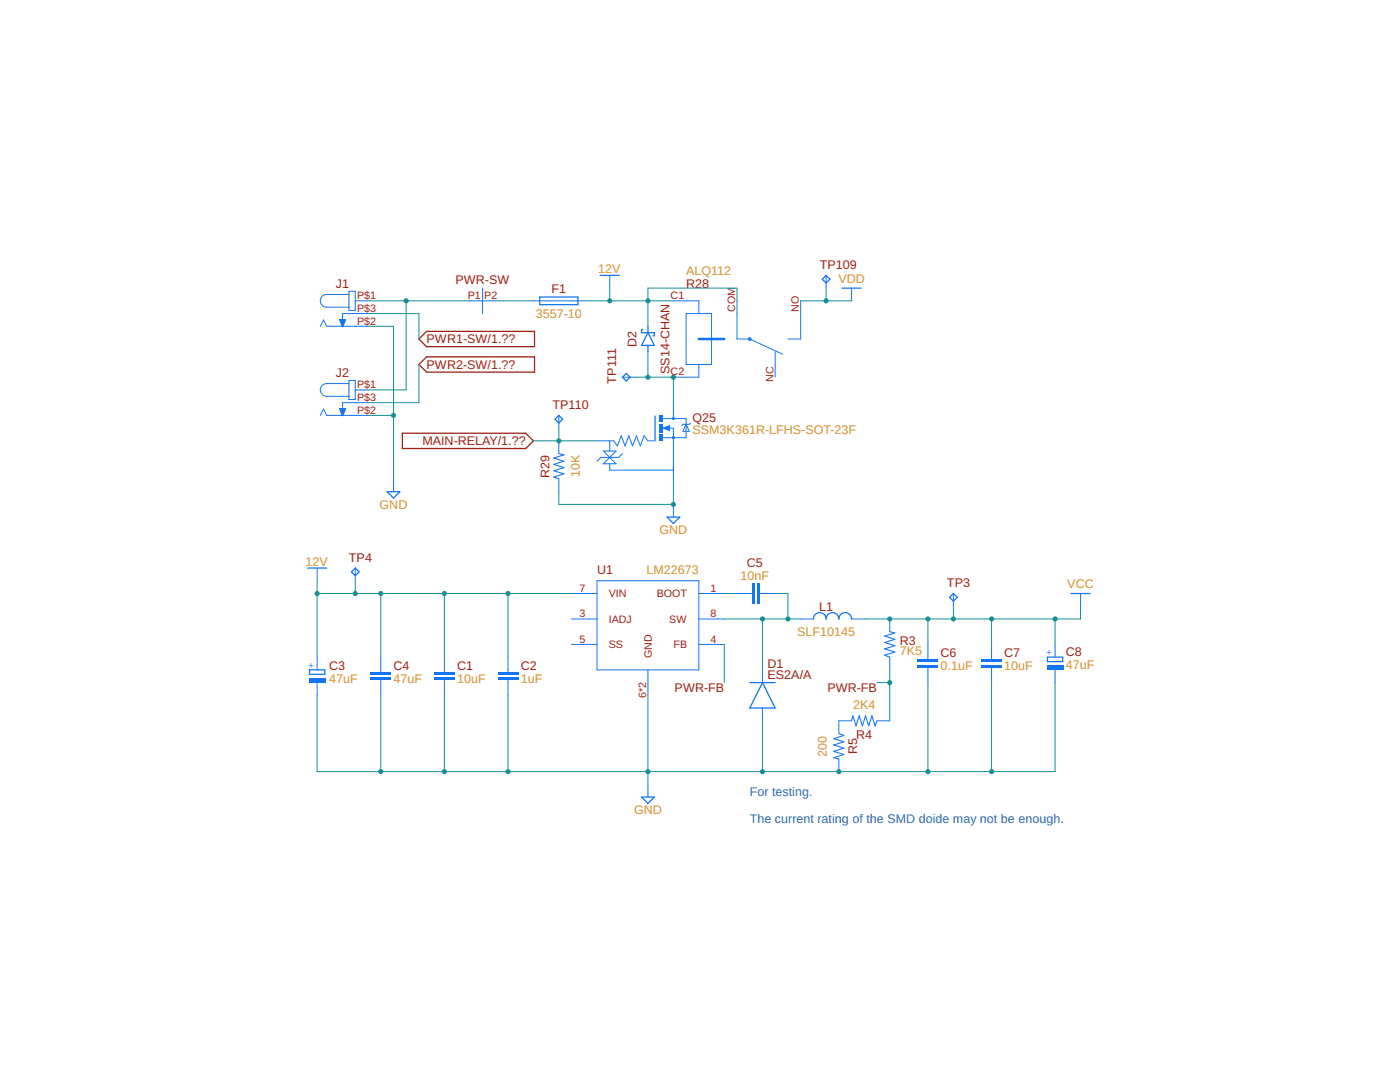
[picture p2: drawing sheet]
<svg xmlns="http://www.w3.org/2000/svg" width="279mm" height="216mm" viewBox="0 0 279 216" stroke-linecap="round" stroke-linejoin="round" font-family="sans-serif">
<path d="M83.6 67.6l1.5-1.5h21.6v3.1h-21.6zM83.6 72.7l1.5-1.5h21.6v3.1h-21.6zM80.3 86.4h24.6l1.5 1.6-1.5 1.5h-24.6z" fill="none" stroke="#9c1f14" stroke-width=".25"/>
<g fill="none" stroke="#1375f4" stroke-width=".2">
<path d="M69.6 58.8h-4.4a1.27 1.27 0 0 0-1.3 1.2 1.27 1.27 0 0 0 1.3 1.3h4.4M69.6 58.1h1.3v3.8h-1.3zM121.7 54.9v2.6M63.9 65.1l.7-1.3 .6 1.3h8.2M69.6 76.5h-4.4a1.27 1.27 0 0 0-1.3 1.3 1.27 1.27 0 0 0 1.3 1.3h4.4M69.6 75.9h1.3v3.8h-1.3zM70.9 60h2.5M70.9 77.8h2.5M73.4 62.6h-5v2.5M63.9 82.9l.7-1.3 .6 1.3h8.2M73.4 80.3h-5v2.6M78.5 95.6v2.5"/>
<path d="M63.3 113.3v2.6M129.3 156.5v2.5"/>
</g>
<g fill="#1375f4" stroke="#1375f4" stroke-width=".2">
<path d="M67.7 63.8h1.3l-.6 1.4z" fill-rule="evenodd"/>
<path d="M67.7 81.5h1.3l-.6 1.5z" fill-rule="evenodd"/>
</g>
<path d="M119.8 54.9h3.8M77.3 98.1h2.5l-1.3 1.3zM61.4 113.3h3.8M128 159h2.6l-1.3 1.3z" fill="none" stroke="#1375f4" stroke-width=".25"/>
<g fill="#1375f4">
<path d="M86.7 135.2h4v.5h-4z" fill-rule="evenodd"/>
<path d="M86.7 134.2h4v.5h-4z" fill-rule="evenodd"/>
</g>
<g fill="#1375f4">
<path d="M86.7 135.2h4v.5h-4zM86.7 135.2v.5h4v-.5z"/>
<path d="M86.7 134.2h4v.5h-4zM86.7 134.2v.5h4v-.5z"/>
</g>
<path d="M88.7 131.1v3.1M88.7 135.7v3" fill="none" stroke="#1375f4" stroke-width=".2"/>
<g fill="#1375f4">
<path d="M99.4 135.2h4v.5h-4z" fill-rule="evenodd"/>
<path d="M99.4 134.2h4v.5h-4z" fill-rule="evenodd"/>
</g>
<g fill="#1375f4">
<path d="M99.4 135.2h4v.5h-4zM99.4 135.2v.5h4v-.5z"/>
<path d="M99.4 134.2h4v.5h-4zM99.4 134.2v.5h4v-.5z"/>
</g>
<path d="M101.4 131.1v3.1M101.4 135.7v3" fill="none" stroke="#1375f4" stroke-width=".2"/>
<path d="M61.8 133.7h3v.9h-3z" fill="none" stroke="#1375f4" stroke-width=".25"/>
<path d="M61.6 135.3h3.3v.9h-3.3z" fill-rule="evenodd" fill="#1375f4"/>
<path d="M61.6 135.3h3.3v.9h-3.3zM61.6 135.3v.9h3.3v-.9z" fill="#1375f4"/>
<path d="M63.3 131.1v2.6M63.3 136.2v2.5" fill="none" stroke="#1375f4" stroke-width=".2"/>
<g fill="#1375f4">
<path d="M74 135.2h4v.5h-4z" fill-rule="evenodd"/>
<path d="M74 134.2h4v.5h-4z" fill-rule="evenodd"/>
</g>
<g fill="#1375f4">
<path d="M74 135.2h4v.5h-4zM74 135.2v.5h4v-.5z"/>
<path d="M74 134.2h4v.5h-4zM74 134.2v.5h4v-.5z"/>
</g>
<path d="M114.1 118.4h5M119.1 115.9h20.4v17.8h-20.4zM139.5 118.4h5M76 131.1v3.1M76 135.7v3M114.1 123.5h5M114.1 128.6h5M129.3 133.7v5M139.5 123.5h5M139.5 128.6h5" fill="none" stroke="#1375f4" stroke-width=".2"/>
<g fill="#1375f4">
<path d="M151.2 116.4h.5v4.1h-.5z" fill-rule="evenodd"/>
<path d="M150.1 116.4h.5v4.1h-.5z" fill-rule="evenodd"/>
</g>
<g fill="#1375f4">
<path d="M151.2 116.4h.5v4.1h-.5zM151.2 116.4v4.1h.5v-4.1z"/>
<path d="M150.1 116.4h.5v4.1h-.5zM150.1 116.4v4.1h.5v-4.1z"/>
</g>
<path d="M147.1 118.4h3M151.7 118.4h3M152.2 133.7v2.5M159.8 123.5h2.5M169.9 123.5h2.6M152.2 141.3v2.5" fill="none" stroke="#1375f4" stroke-width=".2"/>
<path d="M149.6 136.2h5.1M152.2 136.2l2.5 5.1h-5.1zM162.3 123.5a1.27 1.27 0 0 1 1.3-1.3 1.27 1.27 0 0 1 1.3 1.3 1.27 1.27 0 0 1 1.2-1.3 1.27 1.27 0 0 1 1.3 1.3 1.27 1.27 0 0 1 1.3-1.3 1.27 1.27 0 0 1 1.2 1.3" fill="none" stroke="#1375f4" stroke-width=".25"/>
<g fill="#1375f4">
<path d="M183.2 132.7h4v.5h-4z" fill-rule="evenodd"/>
<path d="M183.2 131.6h4v.5h-4z" fill-rule="evenodd"/>
</g>
<g fill="#1375f4">
<path d="M183.2 132.7h4v.5h-4zM183.2 132.7v.5h4v-.5z"/>
<path d="M183.2 131.6h4v.5h-4zM183.2 131.6v.5h4v-.5z"/>
</g>
<path d="M185.2 128.6v3M185.2 133.2v3" fill="none" stroke="#1375f4" stroke-width=".2"/>
<g fill="#1375f4">
<path d="M195.9 132.7h4v.5h-4z" fill-rule="evenodd"/>
<path d="M195.9 131.6h4v.5h-4z" fill-rule="evenodd"/>
</g>
<g fill="#1375f4">
<path d="M195.9 132.7h4v.5h-4zM195.9 132.7v.5h4v-.5z"/>
<path d="M195.9 131.6h4v.5h-4zM195.9 131.6v.5h4v-.5z"/>
</g>
<path d="M197.9 128.6v3M197.9 133.2v3" fill="none" stroke="#1375f4" stroke-width=".2"/>
<path d="M209 131.1h3.1v.9h-3.1z" fill="none" stroke="#1375f4" stroke-width=".25"/>
<path d="M208.9 132.8h3.3v.9h-3.3z" fill-rule="evenodd" fill="#1375f4"/>
<path d="M208.9 132.8h3.3v.9h-3.3zM208.9 132.8v.9h3.3v-.9z" fill="#1375f4"/>
<g fill="none" stroke="#1375f4" stroke-width=".2">
<path d="M106.4 60h10.2M132.4 85.4l1.2-.5v1zM132.4 83.5h4.5v3.8h-4.5M133.5 85.4h.9v1.9M134.4 82.9v.6M136.9 84.7l.7 1.4h-1.3zM137.8 84.4l-.2 .3h-1.3l-.3 .2M177.6 123.5v2.5M177.6 131.1v2.6M210.6 128.6v2.5M210.6 133.7v2.5M167.4 151.4v2.6"/>
<path d="M169.9 143.8h-2.5v2.6M175 143.8h2.6"/>
</g>
<path d="M177.6 126l1 .3-2 .6 2 .7-2 .6 2 .6-2 .7 2 .6-2 .6 1 .4M167.4 146.4l1 .3-2 .7 2 .6-2 .7 2 .6-2 .6 2 .7-2 .6 1 .2M169.9 143.8l.3-1 .6 2 .7-2 .6 2 .6-2 .7 2 .6-2 .6 2 .4-1" fill="none" stroke="#1375f4" stroke-width=".21"/>
<path d="M107.7 59.3h7.6v1.5h-7.6z" fill="none" stroke="#1375f4" stroke-width=".25"/>
<path d="M133.5 85.2l-.9 .2 .9 .3v-.3h-.3" fill="none" stroke="#1375f4" stroke-width=".32"/>
<g fill="#1375f4">
<path d="M131.6 86.7h.8v1.3h-.8z" fill-rule="evenodd"/>
<path d="M131.6 82.9h.8v1.3h-.8z" fill-rule="evenodd"/>
<path d="M131.6 84.5h.8v1.8h-.8z" fill-rule="evenodd"/>
<circle cx="134.4" cy="87.3" r=".33"/>
<circle cx="134.4" cy="83.5" r=".33"/>
</g>
<g fill="#1375f4">
<path d="M134.1 87.3a.33 .33 0 0 1 .6 0 .33 .33 0 0 1-.6 0zM134.1 87.3a.33 .33 0 0 0 .6 0 .33 .33 0 0 0-.6 0z"/>
<path d="M134.1 83.5a.33 .33 0 0 1 .6 0 .33 .33 0 0 1-.6 0zM134.1 83.5a.33 .33 0 0 0 .6 0 .33 .33 0 0 0-.6 0z"/>
<path d="M131.6 86.7h.8v1.3h-.8zM131.6 86.7v1.3h.8v-1.3z"/>
<path d="M131.6 82.9h.8v1.3h-.8zM131.6 82.9v1.3h.8v-1.3z"/>
<path d="M131.6 84.5h.8v1.8h-.8zM131.6 84.5v1.8h.8v-1.8z"/>
</g>
<g fill="none" stroke="#1375f4" stroke-width=".2">
<path d="M134.4 60h5.1v2.6M136.9 62.6h5.1v10.1h-5.1zM139.5 72.7v2.6h-5.1M147.1 60v7.6h2.5l6.6 3.1M154.7 70.2v5.1M159.8 60v7.6h-2.6M119.1 88h3.3l.8 1 .8-2 .7 2 .8-2 .8 2 .7-2 .8 2 .7-2 .8 1h1.3M120.4 90l2.6 2.5h-2.6l2.6-2.5zM121.7 88v2M121.7 92.5v1.3h12.7M124.2 90.5l-.7 .8h-3.6l-.8 .7M134.4 80.3v2.6"/>
<path d="M134.4 87.3v8.3"/>
</g>
<path d="M130.7 83v5" fill="none" stroke="#1375f4" stroke-width=".25"/>
<path d="M149.3 67.5a.38 .38 0 0 1 .6-.1 .38 .38 0 0 1-.1 .6 .38 .38 0 0 1-.6-.4l.4-.1 .2 .1-.2 .2-.4-.2z" fill-rule="evenodd" fill="#1375f4"/>
<path d="M149.3 67.5l.1-.2h.4l.2 .2v.3l-.2 .2h-.4l-.2-.4 .4-.1 .2 .1-.2 .2-.4-.2zM149.4 67.3l-.2 .3 .4 .2 .2-.2-.2-.1-.4 .1 .1 .2 .1 .2h.4l.2-.2v-.3l-.2-.2z" fill="#1375f4"/>
<path d="M139.5 67.6h5" fill="none" stroke="#1375f4" stroke-width=".51"/>
<path d="M111.5 90.5l1 .3-2 .6 2 .6-2 .7 2 .6-2 .6 2 .7-2 .6 1 .4" fill="none" stroke="#1375f4" stroke-width=".21"/>
<path d="M96.3 57.5v5.1M164.9 54.9v2.6M169.9 57.5v2.5M93.8 60h5M124.2 75.3h2.6M111.5 82.9v2.5M111.5 88v2.5M111.5 95.6v2.5M70.9 113.3v2.6M134.4 100.6v2.6M190.3 118.4v2.6M215.6 118.4v2.6" fill="none" stroke="#1375f4" stroke-width=".2"/>
<path d="M164.1 55.7l.8-.8 .7 .8-.7 .8zM168 57.5h3.9M125 74.5l.8 .8-.8 .7-.8-.7zM128.3 65.7h-.3v.7h2.6v.6h-.3M129.3 66.4l1.3 2.5h-2.6zM129.3 65.1v1.3M129.3 68.9v1.3M110.8 83.7l.7-.8 .8 .8-.8 .7zM70.1 114.1l.8-.8 .8 .8-.8 .8zM133.1 103.2h2.6l-1.3 1.3zM189.5 119.2l.8-.8 .7 .8-.7 .8zM213.7 118.4h3.9" fill="none" stroke="#1375f4" stroke-width=".25"/>
<path d="M73.4 65.1h5.1v30.5M73.4 82.9h5.1" fill="none" stroke="#158f93" stroke-width=".2"/>
<circle cx="78.5" cy="82.9" r=".51" fill="#158f93"/>
<path d="M78 82.9a.51 .51 0 0 1 1 0 .51 .51 0 0 1-1 0zM78 82.9a.51 .51 0 0 0 1 0 .51 .51 0 0 0-1 0z" fill="#158f93"/>
<path d="M76 138.7v15.3M88.7 138.7v15.3M101.4 138.7v15.3M129.3 138.7v17.8M185.2 136.2v17.8M197.9 136.2v17.8M210.6 136.2v17.8h-147.3v-15.3M152.2 143.8v10.2" fill="none" stroke="#158f93" stroke-width=".2"/>
<g fill="#158f93">
<circle cx="129.3" cy="154" r=".51"/>
<circle cx="101.4" cy="154" r=".51"/>
<circle cx="88.7" cy="154" r=".51"/>
<circle cx="76" cy="154" r=".51"/>
<circle cx="185.2" cy="154" r=".51"/>
<circle cx="197.9" cy="154" r=".51"/>
<circle cx="167.4" cy="154" r=".51"/>
<circle cx="152.2" cy="154" r=".51"/>
</g>
<g fill="#158f93">
<path d="M128.8 154a.51 .51 0 0 1 1 0 .51 .51 0 0 1-1 0zM128.8 154a.51 .51 0 0 0 1 0 .51 .51 0 0 0-1 0z"/>
<path d="M100.9 154a.51 .51 0 0 1 1 0 .51 .51 0 0 1-1 0zM100.9 154a.51 .51 0 0 0 1 0 .51 .51 0 0 0-1 0z"/>
<path d="M88.2 154a.51 .51 0 0 1 1 0 .51 .51 0 0 1-1 0zM88.2 154a.51 .51 0 0 0 1 0 .51 .51 0 0 0-1 0z"/>
<path d="M75.5 154a.51 .51 0 0 1 1 0 .51 .51 0 0 1-1 0zM75.5 154a.51 .51 0 0 0 1 0 .51 .51 0 0 0-1 0z"/>
<path d="M184.7 154a.51 .51 0 0 1 1 0 .51 .51 0 0 1-1 0zM184.7 154a.51 .51 0 0 0 1 0 .51 .51 0 0 0-1 0z"/>
<path d="M197.4 154a.51 .51 0 0 1 1 0 .51 .51 0 0 1-1 0zM197.4 154a.51 .51 0 0 0 1 0 .51 .51 0 0 0-1 0z"/>
<path d="M166.9 154a.51 .51 0 0 1 1 0 .51 .51 0 0 1-1 0zM166.9 154a.51 .51 0 0 0 1 0 .51 .51 0 0 0-1 0z"/>
<path d="M151.7 154a.51 .51 0 0 1 1 0 .51 .51 0 0 1-1 0zM151.7 154a.51 .51 0 0 0 1 0 .51 .51 0 0 0-1 0z"/>
</g>
<path d="M134.4 95.6v5h-22.9v-2.5" fill="none" stroke="#158f93" stroke-width=".2"/>
<circle cx="134.4" cy="100.6" r=".51" fill="#158f93"/>
<path d="M133.9 100.6a.51 .51 0 0 1 1 0 .51 .51 0 0 1-1 0zM133.9 100.6a.51 .51 0 0 0 1 0 .51 .51 0 0 0-1 0z" fill="#158f93"/>
<path d="M73.4 60h20.4M81.1 60v17.8h-7.7" fill="none" stroke="#158f93" stroke-width=".2"/>
<circle cx="81.1" cy="60" r=".51" fill="#158f93"/>
<path d="M80.6 60a.51 .51 0 0 1 1 0 .51 .51 0 0 1-1 0zM80.6 60a.51 .51 0 0 0 1 0 .51 .51 0 0 0-1 0z" fill="#158f93"/>
<path d="M121.7 57.5v2.5M116.6 60h12.7" fill="none" stroke="#158f93" stroke-width=".2"/>
<circle cx="121.7" cy="60" r=".51" fill="#158f93"/>
<path d="M121.2 60a.51 .51 0 0 1 1 0 .51 .51 0 0 1-1 0zM121.2 60a.51 .51 0 0 0 1 0 .51 .51 0 0 0-1 0z" fill="#158f93"/>
<path d="M129.3 60h5.1" fill="none" stroke="#158f93" stroke-width=".2"/>
<circle cx="129.3" cy="60" r=".51" fill="#158f93"/>
<path d="M128.8 60a.51 .51 0 0 1 1 0 .51 .51 0 0 1-1 0zM128.8 60a.51 .51 0 0 0 1 0 .51 .51 0 0 0-1 0z" fill="#158f93"/>
<path d="M147.1 60v-2.5h-17.8v7.6M63.3 115.9v15.2M63.3 118.4h50.8M76 118.4v12.7M88.7 118.4v12.7M101.4 118.4v12.7" fill="none" stroke="#158f93" stroke-width=".2"/>
<g fill="#158f93">
<circle cx="63.3" cy="118.4" r=".51"/>
<circle cx="76" cy="118.4" r=".51"/>
<circle cx="88.7" cy="118.4" r=".51"/>
<circle cx="101.4" cy="118.4" r=".51"/>
<circle cx="70.9" cy="118.4" r=".51"/>
</g>
<g fill="#158f93">
<path d="M62.8 118.4a.51 .51 0 0 1 1 0 .51 .51 0 0 1-1 0zM62.8 118.4a.51 .51 0 0 0 1 0 .51 .51 0 0 0-1 0z"/>
<path d="M75.5 118.4a.51 .51 0 0 1 1 0 .51 .51 0 0 1-1 0zM75.5 118.4a.51 .51 0 0 0 1 0 .51 .51 0 0 0-1 0z"/>
<path d="M88.2 118.4a.51 .51 0 0 1 1 0 .51 .51 0 0 1-1 0zM88.2 118.4a.51 .51 0 0 0 1 0 .51 .51 0 0 0-1 0z"/>
<path d="M100.9 118.4a.51 .51 0 0 1 1 0 .51 .51 0 0 1-1 0zM100.9 118.4a.51 .51 0 0 0 1 0 .51 .51 0 0 0-1 0z"/>
<path d="M70.4 118.4a.51 .51 0 0 1 1 0 .51 .51 0 0 1-1 0zM70.4 118.4a.51 .51 0 0 0 1 0 .51 .51 0 0 0-1 0z"/>
</g>
<path d="M70.9 115.9v2.5M154.7 118.4h2.5v5.1M144.5 123.5h15.3M152.2 123.5v10.2" fill="none" stroke="#158f93" stroke-width=".2"/>
<g fill="#158f93">
<circle cx="152.2" cy="123.5" r=".51"/>
<circle cx="157.2" cy="123.5" r=".51"/>
</g>
<g fill="#158f93">
<path d="M151.7 123.5a.51 .51 0 0 1 1 0 .51 .51 0 0 1-1 0zM151.7 123.5a.51 .51 0 0 0 1 0 .51 .51 0 0 0-1 0z"/>
<path d="M156.7 123.5a.55 .55 0 0 1 1.1 0 .55 .55 0 0 1-1.1 0zM156.7 123.5a.55 .55 0 0 0 1.1 0 .55 .55 0 0 0-1.1 0z"/>
</g>
<path d="M144.5 128.6v7.6M175 136.2h2.6M177.6 133.7v10.1" fill="none" stroke="#158f93" stroke-width=".2"/>
<circle cx="177.6" cy="136.2" r=".51" fill="#158f93"/>
<path d="M177.1 136.2a.51 .51 0 0 1 1 0 .51 .51 0 0 1-1 0zM177.1 136.2a.51 .51 0 0 0 1 0 .51 .51 0 0 0-1 0z" fill="#158f93"/>
<path d="M73.4 62.6h10.2v5M83.6 72.7v7.6h-10.2M106.4 88h12.7M144.5 118.4h2.6" fill="none" stroke="#158f93" stroke-width=".2"/>
<circle cx="111.5" cy="88" r=".51" fill="#158f93"/>
<path d="M111 88a.51 .51 0 0 1 1 0 .51 .51 0 0 1-1 0zM111 88a.51 .51 0 0 0 1 0 .51 .51 0 0 0-1 0z" fill="#158f93"/>
<path d="M129.3 70.2v5.1h5.1v5M111.5 85.4v2.6" fill="none" stroke="#158f93" stroke-width=".2"/>
<circle cx="134.4" cy="75.3" r=".51" fill="#158f93"/>
<path d="M133.9 75.3a.51 .51 0 0 1 1 0 .51 .51 0 0 1-1 0zM133.9 75.3a.51 .51 0 0 0 1 0 .51 .51 0 0 0-1 0z" fill="#158f93"/>
<path d="M126.8 75.3h2.5" fill="none" stroke="#158f93" stroke-width=".2"/>
<circle cx="129.3" cy="75.3" r=".51" fill="#158f93"/>
<path d="M128.8 75.3a.51 .51 0 0 1 1 0 .51 .51 0 0 1-1 0zM128.8 75.3a.51 .51 0 0 0 1 0 .51 .51 0 0 0-1 0z" fill="#158f93"/>
<path d="M98.8 60h7.6M159.8 60h10.1" fill="none" stroke="#158f93" stroke-width=".2"/>
<circle cx="164.9" cy="60" r=".51" fill="#158f93"/>
<path d="M164.4 60a.51 .51 0 0 1 1 0 .51 .51 0 0 1-1 0zM164.4 60a.51 .51 0 0 0 1 0 .51 .51 0 0 0-1 0z" fill="#158f93"/>
<path d="M164.9 57.5v2.5M172.5 123.5h38.1v5.1M185.2 123.5v5.1M197.9 123.5v5.1" fill="none" stroke="#158f93" stroke-width=".2"/>
<g fill="#158f93">
<circle cx="177.6" cy="123.5" r=".51"/>
<circle cx="185.2" cy="123.5" r=".51"/>
<circle cx="197.9" cy="123.5" r=".51"/>
<circle cx="210.6" cy="123.5" r=".51"/>
</g>
<g fill="#158f93">
<path d="M177.1 123.5a.51 .51 0 0 1 1 0 .51 .51 0 0 1-1 0zM177.1 123.5a.51 .51 0 0 0 1 0 .51 .51 0 0 0-1 0z"/>
<path d="M184.7 123.5a.51 .51 0 0 1 1 0 .51 .51 0 0 1-1 0zM184.7 123.5a.51 .51 0 0 0 1 0 .51 .51 0 0 0-1 0z"/>
<path d="M197.4 123.5a.51 .51 0 0 1 1 0 .51 .51 0 0 1-1 0zM197.4 123.5a.51 .51 0 0 0 1 0 .51 .51 0 0 0-1 0z"/>
<path d="M210.1 123.5a.51 .51 0 0 1 1 0 .51 .51 0 0 1-1 0zM210.1 123.5a.51 .51 0 0 0 1 0 .51 .51 0 0 0-1 0z"/>
</g>
<path d="M215.6 121v2.5h-5" fill="none" stroke="#158f93" stroke-width=".2"/>
<circle cx="190.3" cy="123.5" r=".51" fill="#158f93"/>
<path d="M189.8 123.5a.51 .51 0 0 1 1 0 .51 .51 0 0 1-1 0zM189.8 123.5a.51 .51 0 0 0 1 0 .51 .51 0 0 0-1 0z" fill="#158f93"/>
<path d="M190.3 121v2.5" fill="none" stroke="#158f93" stroke-width=".2"/>
<g font-size="2.5" fill="#9c1f14">
<text x="163.6" y="53.7">TP109</text>
<text x="67.1" y="57.5">J1</text>
<text x="90.9" y="56.7">PWR-SW</text>
<text x="110.1" y="58.4">F1</text>
<text x="136.9" y="57.5">R28</text>
<text x="85.1" y="68.5">PWR1-SW/1.??</text>
<text x="127" y="69.2" transform="rotate(-90 127 69.2)">D2</text>
<text x="67.1" y="75.3">J2</text>
<text x="85.1" y="73.6">PWR2-SW/1.??</text>
<text x="123" y="76.5" transform="rotate(-90 123 76.5)">TP111</text>
<text x="133.6" y="74.7" transform="rotate(-90 133.6 74.7)">SS14-CHAN</text>
<text x="110.3" y="81.6">TP110</text>
<text x="84.3" y="88.8">MAIN-RELAY/1.??</text>
<text x="138.2" y="84.2">Q25</text>
<text x="109.7" y="95.3" transform="rotate(-90 109.7 95.3)">R29</text>
<text x="69.6" y="112.1">TP4</text>
<text x="149" y="113.1">C5</text>
<text x="119.2" y="114.6">U1</text>
<text x="189" y="117.2">TP3</text>
<text x="163.5" y="121.9">L1</text>
<text x="179.6" y="128.7">R3</text>
<text x="187.7" y="131.1">C6</text>
<text x="200.4" y="131.1">C7</text>
<text x="212.7" y="130.9">C8</text>
<text x="65.7" y="133.7">C3</text>
<text x="78.5" y="133.7">C4</text>
<text x="91.2" y="133.7">C1</text>
<text x="103.9" y="133.7">C2</text>
<text x="134.6" y="138">PWR-FB</text>
<text x="153.2" y="133.3">D1</text>
<text x="153.2" y="135.5">ES2A/A</text>
<text x="165.1" y="138">PWR-FB</text>
<text x="170.9" y="147.5">R4</text>
<text x="171.1" y="150.5" transform="rotate(-90 171.1 150.5)">R5</text>
</g>
<g font-size="2.5" fill="#d59028">
<text x="119.3" y="54.4">12V</text>
<text x="136.9" y="55">ALQ112</text>
<text x="167.3" y="56.5">VDD</text>
<text x="106.9" y="63.4">3557-10</text>
<text x="138.2" y="86.7">SSM3K361R-LFHS-SOT-23F</text>
<text x="115.7" y="95.3" transform="rotate(-90 115.7 95.3)">10K</text>
<text x="75.8" y="101.5">GND</text>
<text x="131.6" y="106.6">GND</text>
<text x="60.9" y="112.8">12V</text>
<text x="129" y="114.6">LM22673</text>
<text x="147.8" y="115.6">10nF</text>
<text x="213" y="117.4">VCC</text>
<text x="159.1" y="126.9">SLF10145</text>
<text x="179.6" y="130.7">7K5</text>
<text x="65.7" y="136.2">47uF</text>
<text x="78.5" y="136.2">47uF</text>
<text x="91.2" y="136.2">10uF</text>
<text x="103.9" y="136.2">1uF</text>
<text x="187.7" y="133.7">0.1uF</text>
<text x="200.4" y="133.7">10uF</text>
<text x="212.7" y="133.4">47uF</text>
<text x="170.2" y="141.4">2K4</text>
<text x="165" y="151" transform="rotate(-90 165 151)">200</text>
<text x="126.5" y="162.5">GND</text>
</g>
<g font-size="2.5" fill="#3164a7">
<text x="149.6" y="158.8">For testing.</text>
<text x="149.6" y="164.1">The current rating of the SMD doide may not be enough.</text>
</g>
<g font-size="2.1" fill="#9c1f14">
<text x="71.3" y="59.7">P$1</text>
<text x="93.3" y="59.7">P1</text>
<text x="96.7" y="59.7">P2</text>
<text x="133.8" y="59.7">C1</text>
<text x="71.3" y="64.8">P$2</text>
<text x="71.3" y="62.2">P$3</text>
<text x="146.7" y="62.2" transform="rotate(-90 146.7 62.2)">COM</text>
<text x="159.4" y="62.2" transform="rotate(-90 159.4 62.2)">NO</text>
<text x="71.3" y="77.4">P$1</text>
<text x="133.8" y="74.9">C2</text>
<text x="154.4" y="76.2" transform="rotate(-90 154.4 76.2)">NC</text>
<text x="71.3" y="82.5">P$2</text>
<text x="71.3" y="80">P$3</text>
<text x="115.6" y="118.1">7</text>
<text x="121.5" y="119.2">VIN</text>
<text x="131.1" y="119.2">BOOT</text>
<text x="141.8" y="118.1">1</text>
<text x="115.6" y="123.2">3</text>
<text x="121.5" y="124.3">IADJ</text>
<text x="133.6" y="124.3">SW</text>
<text x="141.8" y="123.2">8</text>
<text x="115.6" y="128.2">5</text>
<text x="121.5" y="129.3">SS</text>
<text x="130.1" y="131.3" transform="rotate(-90 130.1 131.3)">GND</text>
<text x="134.4" y="129.3">FB</text>
<text x="141.8" y="128.2">4</text>
<text x="129" y="139.2" transform="rotate(-90 129 139.2)">6*2</text>
</g>
<g font-size="1.8" fill="#1375f4">
<text x="210" y="130.7" transform="rotate(-90 210 130.7)">+</text>
<text x="62.7" y="133.3" transform="rotate(-90 62.7 133.3)">+</text>
</g>
</svg>
